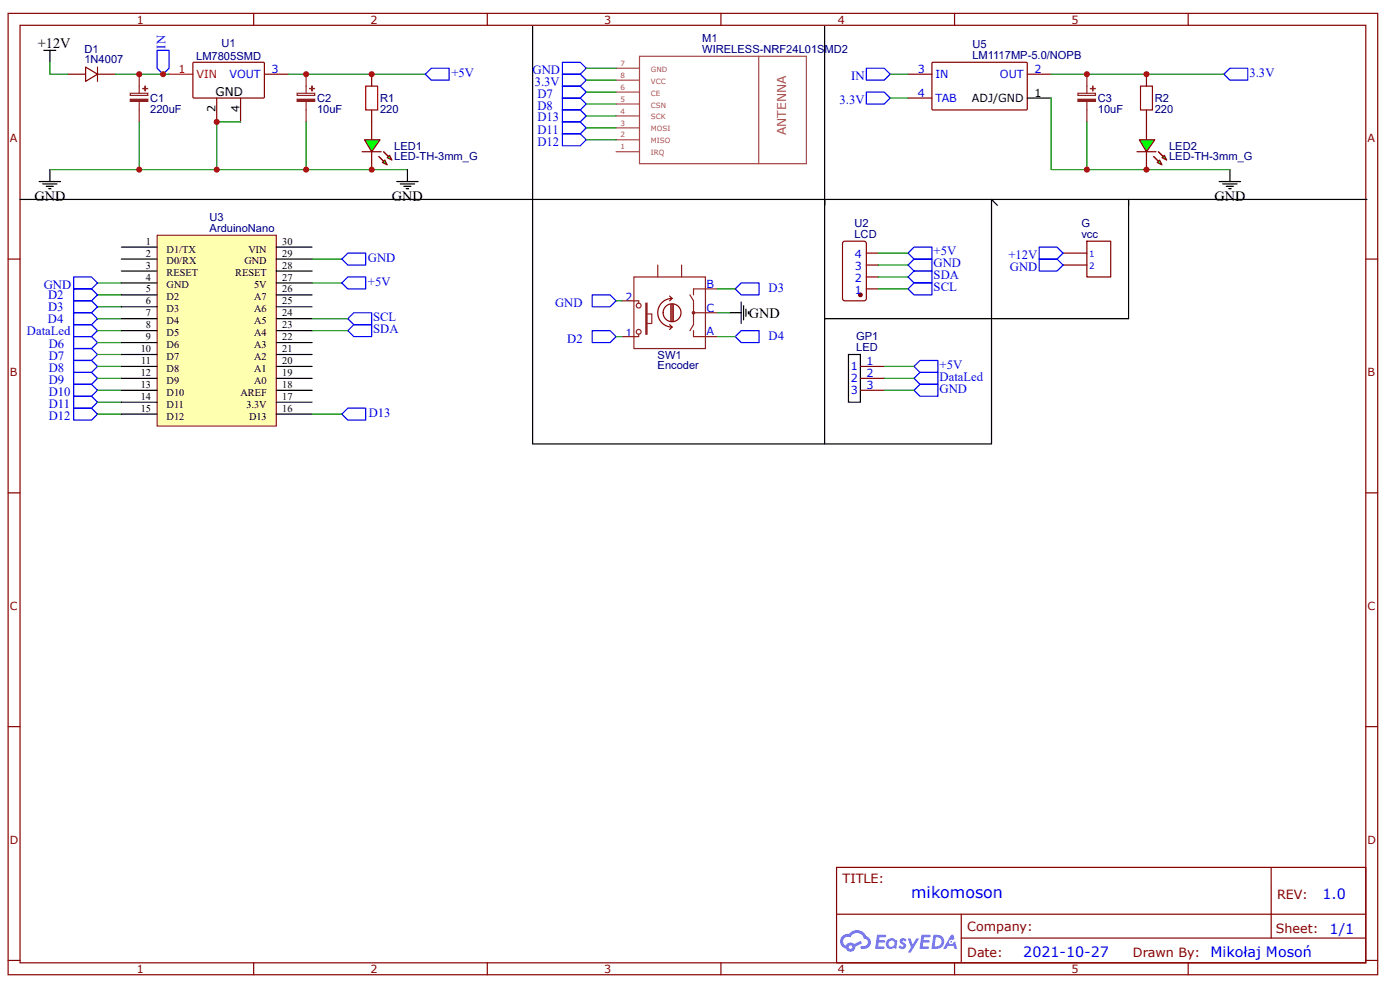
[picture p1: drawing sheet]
<svg xmlns="http://www.w3.org/2000/svg" width="297mm" height="210mm" viewBox="0 0 297 210" stroke-linecap="round" stroke-linejoin="round" font-family="sans-serif">
<g fill="none" stroke="#800" stroke-width=".25">
<path d="M1.7 2.8h290.6v203.9h-290.6zM4.3 5.4h285.5v198.7h-285.5zM53.8 2.8v2.6M103.4 2.8v2.6M152.9 2.8v2.6M202.5 2.8v2.6M252.1 2.8v2.6M1.7 54.9h2.6M289.8 54.9h2.5M1.7 104.5h2.6M289.8 104.5h2.5M1.7 154.1h2.6"/>
<path d="M289.8 154.1h2.5M177.5 183.9h112.3v20.2h-112.3zM177.5 193.8h112.2M203.9 198.9h85.8M203.9 193.8v10.1M269.7 183.9v15M1.7 203.6h2.6M53.8 204.1v2.6M103.4 204.1v2.6M152.9 204.1v2.6M202.5 204.1v2.6M252.1 204.1v2.6"/>
<path d="M289.8 203.6h2.5"/>
</g>
<g fill="#58f">
<path d="M191.1 199.1l.5-.2 .4 .1 .3 .3-.3 .4a.34 .34 0 0 0-.2-.3 .34 .34 0 0 0-.4 .1l.1 .1a.85 .85 0 0 1 .7 .6 .85 .85 0 0 1-.3 .9l-.7 .1-.6-.4 .3-.4 .5 .3 .3-.1-.1-.2a.87 .87 0 0 1-.5-1.3z"/>
<path d="M192.6 199h.6l.4 1.3 .8-1.3h.6l-1.8 3h-.6l.7-1.1z"/>
<path d="M186.1 198.2h1.7l.2 .1-.1 .4h-1.3l-.1 .6h1.1l.2 .3-.3 .3h-1.1l-.1 .7 1.2 .1 .2 .2-.2 .2-1.9 .1z"/>
<path d="M195.5 198.2h1.7l.2 .1-.1 .4h-1.3l-.1 .6h1.1l.2 .3-.2 .3-1.2-.1-.1 .8 1.3 .1 .1 .2-.1 .2-1.9 .1z"/>
<path d="M201.8 198.2h.5l.2 .9-.4 .2a.5 .5 0 0 0-.8 .2 .5 .5 0 0 0 .4 .7 .5 .5 0 0 0 .6-.4l.3-.2 .4 1.6h-.5l-.2-.7h-1.2l-.4 .7h-.6z"/>
<path d="M198 198.2l-.4 3h1a1.51 1.51 0 0 0 1.7-1.6 1.51 1.51 0 0 0-1.8-1.4zM198.5 198.7a1 1 0 0 1 1.2 1 1 1 0 0 1-1.2 .9h-.2z"/>
<path d="M188.2 199.3a1.1 1.1 0 0 0 0 1.6 1.1 1.1 0 0 0 1.5 .1l.4 .2 .3-1.7-.5-.2a1.07 1.07 0 0 0-1.7 0zM188.4 200.1a.7 .7 0 0 1 1.4 0 .7 .7 0 0 1-1.4 0z"/>
<path d="M178.7 198.5a1.57 1.57 0 0 0 .8 2.6 1.03 1.03 0 0 0 1.1 .7 1.03 1.03 0 0 0 .9-1.1l1.4-.7-.3-.5-1.4 .7a1.05 1.05 0 0 0-1.7 .3 1 1 0 0 1-.5-1.4 1 1 0 0 1 1.4-.4 1.52 1.52 0 0 1 1.6-.9 1.52 1.52 0 0 1 1.3 1.2 .82 .82 0 0 1 .8 1 .82 .82 0 0 1-1.2 .6 .31 .31 0 0 0-.4 .2 .31 .31 0 0 0 .3 .4 1.42 1.42 0 0 0 1.9-.9 1.42 1.42 0 0 0-.9-1.8 2.25 2.25 0 0 0-3.8-.5l-.8 .1zM180 200.8a.4 .4 0 0 1 .8 0 .4 .4 0 0 1-.8 0z"/>
<circle cx="201.8" cy="199.7" r=".19"/>
</g>
<path d="M9.3 10.7h2.5M10.6 10.7v2.5M113 5.6v36.7h-108.7M174.9 5.6v36.7h-61.9" fill="none" stroke="#000" stroke-width=".25"/>
<path d="M10.6 13.2v2.5h3.8M24.5 15.7h11.4M20.7 60h5M66.2 60h6.3M66.2 54.9h6.3M20.7 65h5M20.7 62.5h5M20.7 67.6h5" fill="none" stroke="#080" stroke-width=".25"/>
<path d="M15.6 58.7h3.8l1.3 1.3-1.3 1.2h-3.8zM72.5 60l1.3-1.3h3.8v2.5h-3.8zM72.5 54.9l1.3-1.2h3.8v2.5h-3.8zM15.6 63.8h3.8l1.3 1.2-1.3 1.3h-3.8zM15.6 61.2h3.8l1.3 1.3-1.3 1.3h-3.8zM15.6 66.3h3.8l1.3 1.3-1.3 1.2h-3.8z" fill="none" stroke="#00f" stroke-width=".25"/>
<path d="M14.4 15.7h3.8M18.2 14.2l2.5 1.5-2.5 1.5zM20.7 15.7h3.8M20.7 14.2v3M41 13.3l14.9-.1 .2 .3v7.1l-.3 .2h-14.7l-.2-.3zM56.1 15.7h5M46 20.8v5M51 20.8v5" fill="none" stroke="#800" stroke-width=".25"/>
<path d="M35.9 15.7h5" fill="none" stroke="#f00" stroke-width=".25"/>
<path d="M29.5 18.3v1.5M29.5 21.5v1.8" fill="none" stroke="#8d2323" stroke-width=".25"/>
<path d="M27.6 21h3.8v.5h-3.8z" fill="#8d2323"/>
<path d="M27.6 19.8h3.8v.4h-3.8zM29.5 15.7v2.6M27.6 21h3.8v.5h-3.8zM29.5 23.3v2.5" fill="none" stroke="#8d2323" stroke-width=".25"/>
<path d="M30.3 18.8h1z" fill="#8d2323"/>
<path d="M30.3 18.8h1z" fill="none" stroke="#8d2323" stroke-width=".25"/>
<path d="M30.8 18.3v1z" fill="#8d2323"/>
<path d="M30.8 18.3v1zM64.9 18.3v1.5M64.9 21.5v1.8" fill="none" stroke="#8d2323" stroke-width=".25"/>
<path d="M63 21h3.8v.5h-3.8z" fill="#8d2323"/>
<path d="M63 19.8h3.8v.4h-3.8zM64.9 15.7v2.6M63 21h3.8v.5h-3.8zM64.9 23.3v2.5" fill="none" stroke="#8d2323" stroke-width=".25"/>
<path d="M65.7 18.8h1z" fill="#8d2323"/>
<path d="M65.7 18.8h1z" fill="none" stroke="#8d2323" stroke-width=".25"/>
<path d="M66.2 18.3v1z" fill="#8d2323"/>
<path d="M66.2 18.3v1z" fill="none" stroke="#8d2323" stroke-width=".25"/>
<path d="M61.1 15.7h29.1" fill="none" stroke="#080" stroke-width=".25"/>
<path d="M77.3 29.6h3.3l-1.7 2.6z" fill="#0f0"/>
<path d="M76.8 32.2h4.1M77.3 29.6h3.3l-1.7 2.6z" fill="none" stroke="#800" stroke-width=".25"/>
<path d="M81.4 32.2l1 1z" fill="#800"/>
<path d="M81.4 32.2l1 1" fill="none" stroke="#800" stroke-width=".25"/>
<path d="M80.4 33.2l1 1z" fill="#800"/>
<path d="M80.4 33.2l1 1" fill="none" stroke="#800" stroke-width=".25"/>
<path d="M82.1 33.4l.5-.5 .5 1z" fill="#0f0"/>
<path d="M82.1 33.4l.5-.5 .5 1z" fill="none" stroke="#800" stroke-width=".25"/>
<path d="M81.1 34.4l.5-.5 .5 1z" fill="#0f0"/>
<path d="M78.9 25.8v3.8M78.9 32.2v3.8M81.1 34.4l.5-.5 .5 1z" fill="none" stroke="#800" stroke-width=".25"/>
<g fill="none" stroke="#080" stroke-width=".25">
<path d="M10.6 36h18.9M29.5 25.8v10.2h16.5M51 25.8h-5v10.2h40.4M64.9 25.8v10.2M20.7 75.2h5M20.7 70.1h5M20.7 72.6h5M20.7 77.7h5M130.7 71.4h1.3M130.7 63.8h1.3M152.2 66.3h2.5M152.2 71.4h3.8"/>
<path d="M152.2 61.2h3.8M20.7 80.2h5M20.7 82.7h5M20.7 85.3h5M20.7 87.8h5M66.2 87.8h6.3"/>
</g>
<g fill="none" stroke="#000" stroke-width=".25">
<path d="M8.3 38.5h4.5M9.1 39h3M9.8 39.5h1.5M10.6 36v2.5M84.2 38.5h4.5M84.9 39h3.1M85.7 39.5h1.5M86.4 36v2.5M10.3 40h.5M86.2 40h.5M154.7 66.3h2.5M157.2 64v4.6"/>
<path d="M157.7 64.8v3M158.3 65.5v1.6M158.8 66.1v.5"/>
</g>
<g fill="none" stroke="#00f" stroke-width=".25">
<path d="M90.2 15.7l1.3-1.2h3.8v2.5h-3.8zM15.6 76.4h3.8l1.3 1.3-1.3 1.3h-3.8zM15.6 79h3.8l1.3 1.2-1.3 1.3h-3.8zM15.6 73.9h3.8l1.3 1.3-1.3 1.2h-3.8zM15.6 68.8h3.8l1.3 1.3-1.3 1.3h-3.8zM15.6 71.4h3.8l1.3 1.2-1.3 1.3h-3.8zM125.6 70.1h3.8l1.3 1.3-1.3 1.2h-3.8zM125.6 62.5h3.8l1.3 1.3-1.3 1.2h-3.8zM156 71.4l1.2-1.3h3.8v2.5h-3.8zM156 61.2l1.2-1.2h3.8v2.5h-3.8zM15.6 81.5h3.8l1.3 1.2-1.3 1.3h-3.8zM15.6 84h3.8l1.3 1.3-1.3 1.2h-3.8z"/>
<path d="M15.6 86.5h3.8l1.3 1.3-1.3 1.3h-3.8zM72.5 87.8l1.3-1.3h3.8v2.6h-3.8z"/>
</g>
<g fill="none" stroke="#8d2323" stroke-width=".25">
<path d="M134.5 58.7h15.2v15.2h-15.2zM139.5 56.2v2.5M144.6 56.2v2.5M132 63.8h3.5v.5M135.5 70.9v.5h-3.5M137 64.3h.3v6.6h-.3zM137.3 66.6h1v2h-1M146.4 62.5l.7 1.3v5l-.7 1.3M147.1 70.1v1.3h5.1M147.1 66.3h5.1M152.2 61.2h-5.1v1.3"/>
<circle cx="135.5" cy="70.4" r=".51"/>
<circle cx="135.5" cy="64.8" r=".51"/>
<circle cx="147.1" cy="66.3" r=".25"/>
</g>
<path d="M140.7 66.2a1.9 1.9 0 0 1 2.8-1.5 1.9 1.9 0 0 1 .1 3.2 1.9 1.9 0 0 1-2.9-1.5v-.1M142.1 62.8l.5 .5M142.1 68.8l.5 .5M142.3 64.5v3.6M142.6 63.3a3 3 0 0 0-3.1 3 3 3 0 0 0 3.1 3M142.6 63.3l-.5 .5M142.6 64.5v3.6M142.6 69.3l-.5 .5M142.8 64.5v3.6" fill="none" stroke="#840000" stroke-width=".25"/>
<path d="M33.3 49.9h25.3v40.4h-25.3z" fill="#ffffb0"/>
<path d="M33.3 49.9h25.3v40.4h-25.3z" fill="none" stroke="#800000" stroke-width=".21"/>
<g fill="none" stroke="#000" stroke-width=".25">
<path d="M217.9 20.8h5.1M258.6 38.5h4.6M259.4 39h3M260.2 39.5h1.5M260.9 36v2.5M25.7 52.4h7.6M25.7 54.9h7.6M25.7 57.5h7.6M25.7 60h7.6M58.6 52.4h7.6M58.6 54.9h7.6M58.6 57.5h7.6"/>
<path d="M58.6 60h7.6M113 42.3v51.8h61.9v-51.8v1.2M260.7 40h.5M25.7 62.5h7.6M25.7 65h7.6M25.7 67.6h7.6M25.7 70.1h7.6M25.7 72.6h7.6M25.7 75.2h7.6M25.7 77.7h7.6M58.6 62.5h7.6M58.6 65h7.6"/>
<path d="M58.6 67.6h7.6M58.6 70.1h7.6M58.6 72.6h7.6M58.6 75.2h7.6M58.6 77.7h7.6M25.7 80.2h7.6M25.7 82.7h7.6M25.7 85.3h7.6M25.7 87.8h7.6M58.6 80.2h7.6M58.6 82.7h7.6M58.6 85.3h7.6"/>
<path d="M58.6 87.8h7.6"/>
</g>
<path d="M130.7 14.5h5M130.7 17h5M130.7 19.5h5M135.7 11.9h35.4v22.8h-35.4zM161 11.9v22.8M130.7 22.1h5M130.7 24.6h5M130.7 27.1h5M130.7 29.6h5M130.7 32.2h5" fill="none" stroke="#a54b4b" stroke-width=".25"/>
<path d="M33.3 10.7h2.6v3.8l-1.3 1.2-1.3-1.2zM119.3 15.7h3.8l1.3 1.3-1.3 1.3h-3.8zM119.3 13.2h3.8l1.3 1.3-1.3 1.2h-3.8zM119.3 18.3h3.8l1.3 1.2-1.3 1.3h-3.8zM183.8 14.5h3.8l1.3 1.2-1.3 1.3h-3.8zM259.7 15.7l1.2-1.2h3.8v2.5h-3.8zM119.3 20.8h3.8l1.3 1.3-1.3 1.2h-3.8zM119.3 23.3h3.8l1.3 1.3-1.3 1.2h-3.8zM119.3 25.8h3.8l1.3 1.3-1.3 1.3h-3.8zM119.3 28.4h3.8l1.3 1.2-1.3 1.3h-3.8zM73.8 70.1l1.3-1.3h3.8v2.6h-3.8zM75.1 66.3h3.8v2.5h-3.8l-1.3-1.2z" fill="none" stroke="#00f" stroke-width=".25"/>
<path d="M124.4 17h6.3M124.4 14.5h6.3M124.4 19.5h6.3M188.9 15.7h3.7M223 15.7h36.7M124.4 29.6h6.3M124.4 27.1h6.3M124.4 24.6h6.3M124.4 22.1h6.3M223 20.8v15.2h37.9M66.2 67.6h7.6M66.2 70.1h7.6" fill="none" stroke="#080" stroke-width=".25"/>
<path d="M77.6 18.3h2.5v5h-2.5z" fill="none" stroke="#a00000" stroke-width=".25"/>
<path d="M78.9 15.7v2.6M192.6 15.7h5.1M197.8 13.3l20-.1 .1 .3v9.7l-.2 .1h-19.8l-.2-.2zM217.9 15.7h5.1M78.9 23.3v2.5M192.6 20.8h5.1" fill="none" stroke="#800" stroke-width=".25"/>
<path d="M230.6 18.3v1.5M230.6 21.5v1.8" fill="none" stroke="#8d2323" stroke-width=".25"/>
<path d="M228.7 21h3.7v.5h-3.7z" fill="#8d2323"/>
<path d="M228.7 19.8h3.7v.4h-3.7zM230.6 15.7v2.6M228.7 21h3.7v.5h-3.7zM230.6 23.3v2.5" fill="none" stroke="#8d2323" stroke-width=".25"/>
<path d="M231.3 18.8h1z" fill="#8d2323"/>
<path d="M231.3 18.8h1z" fill="none" stroke="#8d2323" stroke-width=".25"/>
<path d="M231.8 18.3v1z" fill="#8d2323"/>
<path d="M231.8 18.3v1z" fill="none" stroke="#8d2323" stroke-width=".25"/>
<path d="M183.8 19.5h3.8l1.3 1.3-1.3 1.3h-3.8z" fill="none" stroke="#00f" stroke-width=".25"/>
<path d="M188.9 20.8h3.7" fill="none" stroke="#080" stroke-width=".25"/>
<path d="M242 18.3h2.5v5h-2.5z" fill="none" stroke="#a00000" stroke-width=".25"/>
<path d="M243.2 15.7v2.6M243.2 23.3v2.5" fill="none" stroke="#800" stroke-width=".25"/>
<path d="M241.7 29.6h3.3l-1.8 2.6z" fill="#0f0"/>
<path d="M241.2 32.2h4M241.7 29.6h3.3l-1.8 2.6z" fill="none" stroke="#800" stroke-width=".25"/>
<path d="M245.8 32.2l1 1z" fill="#800"/>
<path d="M245.8 32.2l1 1" fill="none" stroke="#800" stroke-width=".25"/>
<path d="M244.7 33.2l1.1 1z" fill="#800"/>
<path d="M244.7 33.2l1.1 1" fill="none" stroke="#800" stroke-width=".25"/>
<path d="M246.5 33.4l.5-.5 .5 1z" fill="#0f0"/>
<path d="M246.5 33.4l.5-.5 .5 1z" fill="none" stroke="#800" stroke-width=".25"/>
<path d="M245.5 34.4l.5-.5 .5 1z" fill="#0f0"/>
<path d="M243.2 25.8v3.8M243.2 32.2v3.8M245.5 34.4l.5-.5 .5 1zM178.9 51.3l.3-.2h4.1l.5 .3v11.9l-.3 .4-4.3 .1-.4-.3-.1-11.9zM182.5 77.7h5.1M182.5 80.2h5.1M182.5 82.7h5.1" fill="none" stroke="#800" stroke-width=".25"/>
<path d="M230.6 25.8v10.2M187.6 77.7h6.3M187.6 80.2h6.3M187.6 82.7h6.3" fill="none" stroke="#080" stroke-width=".25"/>
<path d="M174.9 42.3h115.1M180 75.2h2.5v10.1h-2.5z" fill="none" stroke="#000" stroke-width=".25"/>
<path d="M193.9 77.7l1.3-1.3h3.8v2.6h-3.8zM193.9 80.2l1.3-1.2h3.8v2.5h-3.8zM193.9 82.7l1.3-1.2h3.8v2.5h-3.8z" fill="none" stroke="#00f" stroke-width=".25"/>
<circle cx="182.5" cy="62.5" r=".38" fill="#800"/>
<g fill="none" stroke="#800" stroke-width=".25">
<path d="M183.8 58.7h2.5M183.8 56.2h2.5M183.8 53.7h2.5M225.5 56.2h5.1M225.5 53.7h5.1M183.8 61.2h2.5"/>
<circle cx="182.5" cy="62.5" r=".38"/>
</g>
<path d="M192.6 53.7l1.3-1.3h3.8v2.5h-3.8zM192.6 58.7l1.3-1.2h3.8v2.5h-3.8zM193.9 54.9h3.8v2.6h-3.8l-1.3-1.3zM220.5 52.4h3.8l1.2 1.3-1.2 1.2h-3.8zM220.5 54.9h3.8l1.2 1.3-1.2 1.3h-3.8zM192.6 61.2l1.3-1.2h3.8v2.5h-3.8z" fill="none" stroke="#00f" stroke-width=".25"/>
<path d="M186.3 58.7h6.3M186.3 56.2h6.3M186.3 53.7h6.3M186.3 61.2h6.3" fill="none" stroke="#080" stroke-width=".25"/>
<path d="M211.6 43.5l-1.3-1.2v51.8h-35.4M174.9 67.6h35.4" fill="none" stroke="#000" stroke-width=".25"/>
<path d="M230.6 51.1h5v7.6h-5z" fill="none" stroke="#600" stroke-width=".25"/>
<g fill="#c00">
<circle cx="29.5" cy="15.7" r=".63"/>
<circle cx="64.9" cy="15.7" r=".63"/>
<circle cx="46" cy="25.8" r=".63"/>
<circle cx="78.9" cy="36" r=".63"/>
<circle cx="46" cy="36" r=".63"/>
<circle cx="29.5" cy="36" r=".63"/>
<circle cx="64.9" cy="36" r=".63"/>
<circle cx="78.9" cy="15.7" r=".63"/>
<circle cx="34.6" cy="15.7" r=".63"/>
<circle cx="230.6" cy="15.7" r=".63"/>
<circle cx="243.2" cy="15.7" r=".63"/>
<circle cx="243.2" cy="36" r=".63"/>
<circle cx="230.6" cy="36" r=".63"/>
</g>
<path d="M239.4 43.5v-1.2v25.3h-29.1" fill="none" stroke="#000" stroke-width=".25"/>
<text font-size="3.4" fill="#00f" x="193.3" y="190.4">mikomoson</text>
<g font-size="3">
<text x="8" y="10.2">+12V</text>
<text x="7.3" y="42.5">GND</text>
<text x="83.1" y="42.5">GND</text>
<text x="257.6" y="42.5">GND</text>
<text x="158.9" y="67.3">GND</text>
</g>
<g font-size="3" fill="#00f">
<text x="280.6" y="190.5">1.0</text>
<text x="282.1" y="197.9">1/1</text>
<text x="217.1" y="203">2021-10-27</text>
<text x="256.8" y="202.9">Mikołaj Mosoń</text>
</g>
<g font-size="2.7" fill="#00f">
<text x="35.1" y="10.3" transform="rotate(-90 35.1 10.3)">IN</text>
<text x="95.8" y="16.3">+5V</text>
<text x="113" y="15.6">GND</text>
<text x="180.6" y="17">IN</text>
<text x="265.1" y="16.3">3.3V</text>
<text x="113.4" y="18.2">3.3V</text>
<text x="114" y="23.3">D8</text>
<text x="114" y="20.7">D7</text>
<text x="178.1" y="22.1">3.3V</text>
<text x="114" y="25.7">D13</text>
<text x="114" y="28.3">D11</text>
<text x="114" y="30.9">D12</text>
<text x="78.1" y="55.5">GND</text>
<text x="198.1" y="54.1">+5V</text>
<text x="198.1" y="56.7">GND</text>
<text x="198.1" y="59.2">SDA</text>
<text x="213.9" y="54.9">+12V</text>
<text x="214.2" y="57.5">GND</text>
<text x="9.3" y="61.2">GND</text>
<text x="10.2" y="65.9">D3</text>
<text x="10.2" y="63.4">D2</text>
<text x="78.1" y="60.6">+5V</text>
<text x="117.8" y="65.1">GND</text>
<text x="163" y="61.9">D3</text>
<text x="198.1" y="61.7">SCL</text>
<text x="5.7" y="71">DataLed</text>
<text x="10.2" y="68.5">D4</text>
<text x="79.2" y="68.1">SCL</text>
<text x="79.2" y="70.6">SDA</text>
<text x="10.3" y="76.3">D7</text>
<text x="10.3" y="73.8">D6</text>
<text x="120.3" y="72.6">D2</text>
<text x="163" y="72.1">D4</text>
<text x="10.3" y="78.9">D8</text>
<text x="10.3" y="81.4">D9</text>
<text x="10.3" y="84">D10</text>
<text x="199.3" y="78.2">+5V</text>
<text x="199.3" y="80.7">DataLed</text>
<text x="199.3" y="83.2">GND</text>
<text x="10.3" y="86.5">D11</text>
<text x="10.3" y="89">D12</text>
<text x="78.2" y="88.4">D13</text>
</g>
<g font-size="2.7" fill="#800">
<text x="178.7" y="187.2">TITLE:</text>
<text x="270.9" y="190.5">REV:</text>
<text x="205.2" y="197.4">Company:</text>
<text x="270.7" y="197.8">Sheet:</text>
<text x="205.2" y="202.9">Date:</text>
<text x="240.3" y="202.9">Drawn By:</text>
</g>
<text font-size="2.6" fill="#a54b4b" x="166.8" y="28.6" transform="rotate(-90 166.8 28.6)">ANTENNA</text>
<text font-size="2.5" x="45.7" y="20.3">GND</text>
<g font-size="2.4" fill="#800">
<text x="29" y="5">1</text>
<text x="78.6" y="5">2</text>
<text x="128.2" y="5">3</text>
<text x="177.7" y="5">4</text>
<text x="227.3" y="5">5</text>
<text x="2.1" y="30.1">A</text>
<text x="290.1" y="30.1">A</text>
<text x="2.1" y="79.7">B</text>
<text x="290.1" y="79.7">B</text>
<text x="2.1" y="129.3">C</text>
<text x="290.1" y="129.3">C</text>
<text x="2.1" y="178.8">D</text>
<text x="290.1" y="178.8">D</text>
<text x="29" y="206.3">1</text>
<text x="78.6" y="206.3">2</text>
<text x="128.2" y="206.3">3</text>
<text x="177.7" y="206.3">4</text>
<text x="227.3" y="206.3">5</text>
</g>
<g font-size="2.4" fill="#000080">
<text x="17.9" y="11.2">D1</text>
<text x="47" y="10.1">U1</text>
<text x="149" y="11.2">WIRELESS-NRF24L01S</text>
<text x="149" y="8.9">M1</text>
<text x="175" y="11.2">MD2</text>
<text x="206.3" y="10.2">U5</text>
<text x="17.9" y="13.5">1N4007</text>
<text x="41.6" y="12.8">LM7805SMD</text>
<text x="206.3" y="12.4">LM1117MP-5.0/NOPB</text>
<text x="31.9" y="23.9">220uF</text>
<text x="31.9" y="21.6">C1</text>
<text x="67.3" y="21.6">C2</text>
<text x="67.3" y="23.9">10uF</text>
<text x="80.6" y="23.9">220</text>
<text x="80.6" y="21.6">R1</text>
<text x="232.9" y="21.6">C3</text>
<text x="232.9" y="23.9">10uF</text>
<text x="245" y="23.9">220</text>
<text x="245" y="21.6">R2</text>
<text x="83.7" y="34">LED-TH-3mm_G</text>
<text x="83.7" y="31.7">LED1</text>
<text x="248" y="34">LED-TH-3mm_G</text>
<text x="248" y="31.7">LED2</text>
<text x="44.5" y="46.8">U3</text>
<text x="44.5" y="49.1">ArduinoNano</text>
<text x="181.3" y="50.4">LCD</text>
<text x="181.3" y="48.1">U2</text>
<text x="229.4" y="50.4">vcc</text>
<text x="229.4" y="48.1">G</text>
<text x="139.5" y="76.1">SW1</text>
<text x="181.7" y="74.4">LED</text>
<text x="181.7" y="72.1">GP1</text>
<text x="139.5" y="78.3">Encoder</text>
</g>
<g font-size="2.4" fill="#f00">
<text x="37.9" y="15.5">1</text>
<text x="41.7" y="16.5">VIN</text>
</g>
<g font-size="2.4" fill="#00f">
<text x="48.7" y="16.5">VOUT</text>
<text x="57.6" y="15.5">3</text>
<text x="194.7" y="15.5">3</text>
<text x="198.5" y="16.5">IN</text>
<text x="212.1" y="16.5">OUT</text>
<text x="219.5" y="15.5">2</text>
<text x="194.7" y="20.5">4</text>
<text x="198.5" y="21.5">TAB</text>
<text x="181.4" y="59.7">2</text>
<text x="181.4" y="57.2">3</text>
<text x="181.4" y="54.7">4</text>
<text x="132.7" y="63.8">2</text>
<text x="149.9" y="61">B</text>
<text x="181.4" y="62.3">1</text>
<text x="132.7" y="71.4">1</text>
<text x="149.9" y="66.1">C</text>
<text x="149.9" y="71.1">A</text>
<text x="183.8" y="77.4">1</text>
<text x="180.5" y="78.4">1</text>
<text x="180.5" y="81">2</text>
<text x="180.5" y="83.5">3</text>
<text x="183.8" y="80">2</text>
<text x="183.8" y="82.5">3</text>
</g>
<g font-size="2.4">
<text x="45.7" y="23.8" transform="rotate(-90 45.7 23.8)">2</text>
<text x="50.8" y="23.8" transform="rotate(-90 50.8 23.8)">4</text>
<text x="206.2" y="21.5">ADJ/GND</text>
<text x="219.5" y="20.5">1</text>
</g>
<g font-size="2.2">
<text x="31" y="51.9">1</text>
<text x="35.4" y="53.5">D1/TX</text>
<text x="52.7" y="53.5">VIN</text>
<text x="59.9" y="51.9">30</text>
<text x="31" y="54.4">2</text>
<text x="31" y="57">3</text>
<text x="31" y="59.5">4</text>
<text x="35.4" y="56.1">D0/RX</text>
<text x="35.4" y="58.6">RESET</text>
<text x="49.9" y="58.6">RESET</text>
<text x="51.9" y="56.1">GND</text>
<text x="59.9" y="59.5">27</text>
<text x="59.9" y="57">28</text>
<text x="59.9" y="54.4">29</text>
<text x="31" y="62">5</text>
<text x="31" y="64.5">6</text>
<text x="35.4" y="61.1">GND</text>
<text x="35.4" y="63.7">D2</text>
<text x="53.9" y="63.7">A7</text>
<text x="53.9" y="61.1">5V</text>
<text x="59.9" y="64.5">25</text>
<text x="59.9" y="62">26</text>
<text x="31" y="67.1">7</text>
<text x="31" y="69.6">8</text>
<text x="35.4" y="66.2">D3</text>
<text x="35.4" y="68.7">D4</text>
<text x="35.4" y="71.2">D5</text>
<text x="53.9" y="71.2">A4</text>
<text x="53.9" y="68.7">A5</text>
<text x="53.9" y="66.2">A6</text>
<text x="59.9" y="69.6">23</text>
<text x="59.9" y="67.1">24</text>
<text x="29.9" y="74.7">10</text>
<text x="30" y="77.2">11</text>
<text x="31" y="72.1">9</text>
<text x="35.4" y="73.8">D6</text>
<text x="35.4" y="76.3">D7</text>
<text x="53.9" y="76.3">A2</text>
<text x="53.9" y="73.8">A3</text>
<text x="59.9" y="77.2">20</text>
<text x="59.9" y="74.7">21</text>
<text x="59.9" y="72.1">22</text>
<text x="29.9" y="79.7">12</text>
<text x="29.9" y="82.2">13</text>
<text x="35.4" y="78.8">D8</text>
<text x="35.4" y="81.4">D9</text>
<text x="35.4" y="83.9">D10</text>
<text x="51" y="83.9">AREF</text>
<text x="53.9" y="81.4">A0</text>
<text x="53.9" y="78.8">A1</text>
<text x="59.9" y="82.2">18</text>
<text x="59.9" y="79.7">19</text>
<text x="29.9" y="84.8">14</text>
<text x="29.9" y="87.3">15</text>
<text x="35.4" y="86.4">D11</text>
<text x="35.4" y="88.9">D12</text>
<text x="52.3" y="86.4">3.3V</text>
<text x="52.8" y="88.9">D13</text>
<text x="59.9" y="87.3">16</text>
<text x="59.9" y="84.8">17</text>
</g>
<g font-size="1.9" fill="#00f">
<text x="231.1" y="54.4">1</text>
<text x="231.1" y="57">2</text>
</g>
<g font-size="1.5" fill="#a54b4b">
<text x="131.6" y="14">7</text>
<text x="131.6" y="16.5">8</text>
<text x="138.1" y="15.2">GND</text>
<text x="138.1" y="17.7">VCC</text>
<text x="131.6" y="19">6</text>
<text x="131.6" y="21.6">5</text>
<text x="138.1" y="20.3">CE</text>
<text x="138.1" y="22.8">CSN</text>
<text x="131.6" y="24.1">4</text>
<text x="131.6" y="26.6">3</text>
<text x="131.6" y="29.1">2</text>
<text x="138.1" y="25.3">SCK</text>
<text x="138.1" y="27.9">MOSI</text>
<text x="131.6" y="31.7">1</text>
<text x="138.1" y="30.4">MISO</text>
<text x="138.1" y="32.9">IRQ</text>
</g>
</svg>
